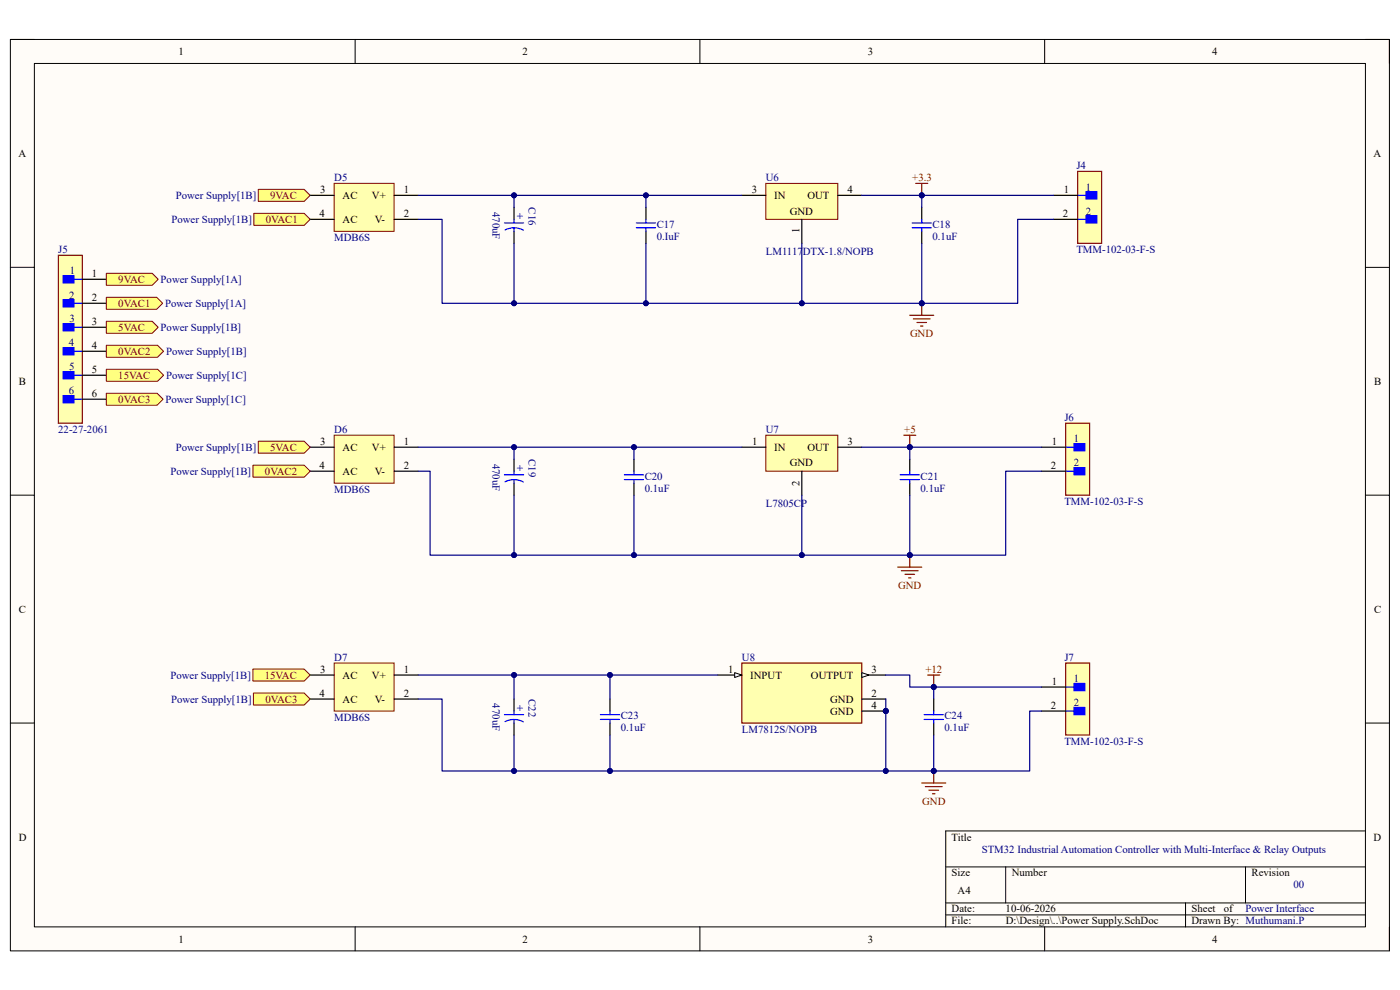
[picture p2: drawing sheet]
<svg xmlns="http://www.w3.org/2000/svg" width="297mm" height="210mm" viewBox="0 0 297 210" stroke-linecap="round" stroke-linejoin="round" font-family="sans-serif">
<path d="M2.2 8.4h292.6v193.3h-292.6z" fill-rule="evenodd" fill="#fffcf8"/>
<path d="M2.2 8.4h292.6v193.3h-292.6z" fill="none" stroke="#000" stroke-width=".21"/>
<path d="M7.3 13.5h282.4v183.1h-282.4z" fill-rule="evenodd" fill="#fffcf8"/>
<g fill="none" stroke="#000" stroke-width=".21">
<path d="M2.2 8.4h5.1M7.3 13.5h282.4v183.1h-282.4zM75.3 8.4v5.1M148.5 8.4v5.1M221.6 8.4v5.1M289.7 8.4h5.1v5.1M2.2 56.7h5.1M289.7 56.7h5.1M2.2 105h5.1M289.7 105.1h5.1M2.2 153.4h5.1M289.7 153.4h5.1"/>
<path d="M289.7 176.3h-89.1v20.3M75.3 196.6v5.1M148.5 196.6v5.1M200.6 183.9h89.1M200.6 191.5h89.1M200.6 194.1h89.1M213.4 183.9v7.6M221.6 196.6v5.1M251.5 191.5v5.1M264.2 183.9v7.6M294.8 196.6v5.1"/>
</g>
<path d="M70.9 38.9h12.7v10.2h-12.7z" fill-rule="evenodd" fill="#ffffb0"/>
<path d="M70.9 38.9h12.7v10.2h-12.7z" fill="none" stroke="#800000" stroke-width=".21"/>
<path d="M65.8 41.4h5.1M65.8 46.5h5.1M83.6 41.4h5.1M83.6 46.5h5.1" fill="none" stroke="#000" stroke-width=".25"/>
<path d="M70.9 92.3h12.7v10.2h-12.7z" fill-rule="evenodd" fill="#ffffb0"/>
<path d="M70.9 92.3h12.7v10.2h-12.7z" fill="none" stroke="#800000" stroke-width=".21"/>
<path d="M65.8 94.9h5.1M65.8 100h5.1M83.6 94.9h5.1M83.6 100h5.1" fill="none" stroke="#000" stroke-width=".25"/>
<path d="M70.9 140.7h12.7v10.1h-12.7z" fill-rule="evenodd" fill="#ffffb0"/>
<path d="M70.9 140.7h12.7v10.1h-12.7z" fill="none" stroke="#800000" stroke-width=".21"/>
<path d="M65.8 143.2h5.1M65.8 148.3h5.1M83.6 143.2h5.1M83.6 148.3h5.1" fill="none" stroke="#000" stroke-width=".25"/>
<path d="M162.5 38.9h15.2v7.6h-15.2z" fill-rule="evenodd" fill="#ffffb0"/>
<path d="M162.5 38.9h15.2v7.6h-15.2z" fill="none" stroke="#800000" stroke-width=".21"/>
<path d="M157.4 41.4h5.1M170.1 46.5v5.1M177.7 41.4h5.1" fill="none" stroke="#000" stroke-width=".25"/>
<path d="M162.5 92.3h15.2v7.7h-15.2z" fill-rule="evenodd" fill="#ffffb0"/>
<path d="M162.5 92.3h15.2v7.7h-15.2z" fill="none" stroke="#800000" stroke-width=".21"/>
<path d="M157.4 94.9h5.1M170.1 100v5M177.7 94.9h5.1" fill="none" stroke="#000" stroke-width=".25"/>
<circle cx="187.9" cy="150.8" r=".51" fill="#000080"/>
<circle cx="187.9" cy="150.8" r=".51" fill="none" stroke="#000080" stroke-width=".21"/>
<path d="M157.4 140.7h25.4v12.7h-25.4z" fill-rule="evenodd" fill="#ffffb0"/>
<path d="M157.4 140.7h25.4v12.7h-25.4z" fill="none" stroke="#800000" stroke-width=".25"/>
<path d="M152.3 143.2h5.1" fill="none" stroke="#000" stroke-width=".25"/>
<path d="M155.9 142.7l1.5 .5-1.5 .5z" fill="#f8fcff"/>
<path d="M155.9 142.7l1.5 .5-1.5 .5z" fill="none" stroke="#000" stroke-width=".21"/>
<path d="M182.8 143.2h5.1" fill="none" stroke="#000" stroke-width=".25"/>
<path d="M182.8 142.7l1.6 .5-1.6 .5z" fill="#f8fcff"/>
<path d="M182.8 142.7l1.6 .5-1.6 .5z" fill="none" stroke="#000" stroke-width=".21"/>
<path d="M182.8 148.3h5.1M182.8 150.8h5.1" fill="none" stroke="#000" stroke-width=".25"/>
<circle cx="187.9" cy="150.8" r=".51" fill="#000080"/>
<circle cx="187.9" cy="150.8" r=".51" fill="none" stroke="#000080" stroke-width=".21"/>
<path d="M228.6 36.4h5.1v15.2h-5.1z" fill-rule="evenodd" fill="#ffffb0"/>
<path d="M228.6 36.4h5.1v15.2h-5.1z" fill="none" stroke="#800000" stroke-width=".25"/>
<path d="M230.4 40.7h2.3v1.5h-2.3z" fill-rule="evenodd" fill="#00f"/>
<path d="M228.6 41.4h1.8M230.4 40.7h2.3v1.5h-2.3z" fill="none" stroke="#00f" stroke-width=".25"/>
<path d="M230.4 45.8h2.3v1.5h-2.3z" fill-rule="evenodd" fill="#00f"/>
<path d="M228.6 46.5h1.8M230.4 45.8h2.3v1.5h-2.3z" fill="none" stroke="#00f" stroke-width=".25"/>
<path d="M223.5 41.4h5.1M223.5 46.5h5.1" fill="none" stroke="#000" stroke-width=".25"/>
<path d="M226.1 89.8h5.1v15.3h-5.1z" fill-rule="evenodd" fill="#ffffb0"/>
<path d="M226.1 89.8h5.1v15.3h-5.1z" fill="none" stroke="#800000" stroke-width=".25"/>
<path d="M227.9 94.1h2.2v1.5h-2.2z" fill-rule="evenodd" fill="#00f"/>
<path d="M226.1 94.9h1.8M227.9 94.1h2.2v1.5h-2.2z" fill="none" stroke="#00f" stroke-width=".25"/>
<path d="M227.9 99.2h2.2v1.5h-2.2z" fill-rule="evenodd" fill="#00f"/>
<path d="M226.1 100h1.8M227.9 99.2h2.2v1.5h-2.2z" fill="none" stroke="#00f" stroke-width=".25"/>
<path d="M221 94.9h5.1M221 100h5.1" fill="none" stroke="#000" stroke-width=".25"/>
<path d="M226.1 140.7h5.1v15.2h-5.1z" fill-rule="evenodd" fill="#ffffb0"/>
<path d="M226.1 140.7h5.1v15.2h-5.1z" fill="none" stroke="#800000" stroke-width=".25"/>
<path d="M227.9 145h2.2v1.5h-2.2z" fill-rule="evenodd" fill="#00f"/>
<path d="M226.1 145.8h1.8M227.9 145h2.2v1.5h-2.2z" fill="none" stroke="#00f" stroke-width=".25"/>
<path d="M227.9 150.1h2.2v1.5h-2.2z" fill-rule="evenodd" fill="#00f"/>
<g fill="none" stroke="#00f" stroke-width=".25">
<path d="M107 47.3h4.1M107.2 48.8a4.1 4.1 0 0 1 3.8 0M109.1 46.5v.8M109.1 48.3v.8M135 47.3h4.1M135 48.3h4.1M137 46.5v.8M137 48.3v.8M193.5 47.3h4.1M193.5 48.3h4.1M195.5 46.5v.8M195.5 48.3v.8"/>
<path d="M109.1 100v.7M134.5 100v.7M193 100v.7M107 100.7h4.1M107.2 102.2a4.1 4.1 0 0 1 3.8 0M109.1 101.7v.8M132.5 100.7h4M132.5 101.7h4M134.5 101.7v.8M191 100.7h4M191 101.7h4M193 101.7v.8"/>
<path d="M107 151.6h4.1M107.2 153.1a4.1 4.1 0 0 1 3.8 0M109.1 150.8v.8M109.1 152.6v.8M127.4 151.6h4M127.4 152.6h4M129.4 150.8v.8M129.4 152.6v.8M196.1 151.6h4M196.1 152.6h4M198.1 150.8v.8M198.1 152.6v.8"/>
<path d="M226.1 150.8h1.8M227.9 150.1h2.2v1.5h-2.2z"/>
</g>
<g fill="none" stroke="#000" stroke-width=".25">
<path d="M109.1 44v2.5M109.1 49.1v2.5M137 44v2.5M137 49.1v2.5M195.5 44v2.5M195.5 49.1v2.5M109.1 97.4v2.6M134.5 97.4v2.6M193 97.4v2.6M109.1 102.5v2.5M134.5 102.5v2.5M193 102.5v2.6"/>
<path d="M109.1 148.3v2.5M109.1 153.4v2.5M129.4 148.3v2.5M129.4 153.4v2.5M198.1 148.3v2.5M198.1 153.4v2.5M221 145.8h5.1M221 150.8h5.1"/>
</g>
<path d="M12.4 54.2h5.1v35.6h-5.1z" fill-rule="evenodd" fill="#ffffb0"/>
<path d="M12.4 54.2h5.1v35.6h-5.1z" fill="none" stroke="#800000" stroke-width=".25"/>
<path d="M13.4 58.5h2.3v1.5h-2.3z" fill-rule="evenodd" fill="#00f"/>
<path d="M13.4 58.5h2.3v1.5h-2.3zM15.7 59.3h1.8" fill="none" stroke="#00f" stroke-width=".25"/>
<path d="M13.4 63.6h2.3v1.5h-2.3z" fill-rule="evenodd" fill="#00f"/>
<path d="M13.4 63.6h2.3v1.5h-2.3zM15.7 64.3h1.8" fill="none" stroke="#00f" stroke-width=".25"/>
<path d="M13.4 68.7h2.3v1.5h-2.3z" fill-rule="evenodd" fill="#00f"/>
<path d="M13.4 68.7h2.3v1.5h-2.3zM15.7 69.4h1.8" fill="none" stroke="#00f" stroke-width=".25"/>
<path d="M13.4 73.8h2.3v1.5h-2.3z" fill-rule="evenodd" fill="#00f"/>
<path d="M13.4 73.8h2.3v1.5h-2.3zM15.7 74.5h1.8" fill="none" stroke="#00f" stroke-width=".25"/>
<path d="M13.4 78.8h2.3v1.6h-2.3z" fill-rule="evenodd" fill="#00f"/>
<path d="M13.4 78.8h2.3v1.6h-2.3zM15.7 79.6h1.8" fill="none" stroke="#00f" stroke-width=".25"/>
<path d="M13.4 83.9h2.3v1.6h-2.3z" fill-rule="evenodd" fill="#00f"/>
<path d="M13.4 83.9h2.3v1.6h-2.3zM15.7 84.7h1.8" fill="none" stroke="#00f" stroke-width=".25"/>
<path d="M17.5 59.3h5.1M17.5 64.3h5.1M17.5 69.4h5.1M17.5 74.5h5.1M17.5 79.6h5.1M17.5 84.7h5.1" fill="none" stroke="#000" stroke-width=".25"/>
<path d="M22.6 58h9.7l1.3 1.3-1.3 1.2h-9.7z" fill-rule="evenodd" fill="#ffff80"/>
<path d="M22.6 58h9.7l1.3 1.3-1.3 1.2h-9.7z" fill="none" stroke="#800000" stroke-width=".21"/>
<path d="M22.6 63.1h10.6l1.3 1.2-1.3 1.3h-10.6z" fill-rule="evenodd" fill="#ffff80"/>
<path d="M22.6 63.1h10.6l1.3 1.2-1.3 1.3h-10.6z" fill="none" stroke="#800000" stroke-width=".21"/>
<path d="M22.6 68.2h9.7l1.3 1.2-1.3 1.3h-9.7z" fill-rule="evenodd" fill="#ffff80"/>
<path d="M22.6 68.2h9.7l1.3 1.2-1.3 1.3h-9.7z" fill="none" stroke="#800000" stroke-width=".21"/>
<path d="M22.6 73.2h10.8l1.3 1.3-1.3 1.3h-10.8z" fill-rule="evenodd" fill="#ffff80"/>
<path d="M22.6 73.2h10.8l1.3 1.3-1.3 1.3h-10.8z" fill="none" stroke="#800000" stroke-width=".21"/>
<path d="M22.6 78.3h10.8l1.3 1.3-1.3 1.3h-10.8z" fill-rule="evenodd" fill="#ffff80"/>
<path d="M22.6 78.3h10.8l1.3 1.3-1.3 1.3h-10.8z" fill="none" stroke="#800000" stroke-width=".21"/>
<path d="M22.6 83.4h10.7l1.3 1.3-1.3 1.3h-10.7z" fill-rule="evenodd" fill="#ffff80"/>
<path d="M22.6 83.4h10.7l1.3 1.3-1.3 1.3h-10.7z" fill="none" stroke="#800000" stroke-width=".21"/>
<path d="M54.8 40.2h9.7l1.3 1.2-1.3 1.3h-9.7z" fill-rule="evenodd" fill="#ffff80"/>
<path d="M54.8 40.2h9.7l1.3 1.2-1.3 1.3h-9.7z" fill="none" stroke="#800000" stroke-width=".21"/>
<path d="M53.8 45.3h10.7l1.3 1.2-1.3 1.3h-10.7z" fill-rule="evenodd" fill="#ffff80"/>
<path d="M53.8 45.3h10.7l1.3 1.2-1.3 1.3h-10.7z" fill="none" stroke="#800000" stroke-width=".21"/>
<path d="M54.8 93.6h9.7l1.3 1.3-1.3 1.2h-9.7z" fill-rule="evenodd" fill="#ffff80"/>
<path d="M54.8 93.6h9.7l1.3 1.3-1.3 1.2h-9.7z" fill="none" stroke="#800000" stroke-width=".21"/>
<path d="M53.7 98.7h10.8l1.3 1.3-1.3 1.2h-10.8z" fill-rule="evenodd" fill="#ffff80"/>
<path d="M53.7 98.7h10.8l1.3 1.3-1.3 1.2h-10.8z" fill="none" stroke="#800000" stroke-width=".21"/>
<path d="M53.6 141.9h10.9l1.3 1.3-1.3 1.3h-10.9z" fill-rule="evenodd" fill="#ffff80"/>
<path d="M53.6 141.9h10.9l1.3 1.3-1.3 1.3h-10.9z" fill="none" stroke="#800000" stroke-width=".21"/>
<path d="M53.8 147h10.7l1.3 1.3-1.3 1.3h-10.7z" fill-rule="evenodd" fill="#ffff80"/>
<path d="M53.8 147h10.7l1.3 1.3-1.3 1.3h-10.7z" fill="none" stroke="#800000" stroke-width=".21"/>
<path d="M194.3 38.9h2.5M195.5 38.9v2.5" fill="none" stroke="#800000" stroke-width=".25"/>
<circle cx="195.6" cy="41.4" r=".51" fill="#000080"/>
<circle cx="195.6" cy="41.4" r=".51" fill="none" stroke="#000080" stroke-width=".21"/>
<path d="M191.7 92.3h2.6M193 92.3v2.6" fill="none" stroke="#800000" stroke-width=".25"/>
<circle cx="193" cy="94.9" r=".51" fill="#000080"/>
<circle cx="193" cy="94.9" r=".51" fill="none" stroke="#000080" stroke-width=".21"/>
<path d="M196.8 143.2h2.6M198.1 143.2v2.6" fill="none" stroke="#800000" stroke-width=".25"/>
<circle cx="198.1" cy="145.7" r=".51" fill="#000080"/>
<circle cx="198.1" cy="145.7" r=".51" fill="none" stroke="#000080" stroke-width=".21"/>
<path d="M193 66.9h5.1M193.8 67.6h3.5M194.5 68.4h2.1M195.3 69.2h.5M195.5 64.3v2.6" fill="none" stroke="#800000" stroke-width=".25"/>
<circle cx="195.6" cy="64.3" r=".51" fill="#000080"/>
<circle cx="195.6" cy="64.3" r=".51" fill="none" stroke="#000080" stroke-width=".21"/>
<path d="M193 117.8v2.5M190.5 120.3h5M191.2 121.1h3.6M192 121.8h2M192.8 122.6h.5" fill="none" stroke="#800000" stroke-width=".25"/>
<circle cx="193" cy="117.8" r=".51" fill="#000080"/>
<circle cx="193" cy="117.8" r=".51" fill="none" stroke="#000080" stroke-width=".21"/>
<path d="M195.5 166.1h5.1M196.3 166.9h3.6M197.1 167.6h2M197.8 168.4h.6M198.1 163.6v2.5" fill="none" stroke="#800000" stroke-width=".25"/>
<circle cx="198.1" cy="163.5" r=".51" fill="#000080"/>
<circle cx="198.1" cy="163.5" r=".51" fill="none" stroke="#000080" stroke-width=".21"/>
<path d="M88.7 46.5h5.1v17.8h122.1v-17.8h7.6" fill="none" stroke="#000080" stroke-width=".25"/>
<circle cx="109.1" cy="64.3" r=".51" fill="#000080"/>
<circle cx="109.1" cy="64.3" r=".51" fill="none" stroke="#000080" stroke-width=".21"/>
<circle cx="137" cy="64.3" r=".51" fill="#000080"/>
<circle cx="137" cy="64.3" r=".51" fill="none" stroke="#000080" stroke-width=".21"/>
<circle cx="170.1" cy="64.3" r=".51" fill="#000080"/>
<circle cx="170.1" cy="64.3" r=".51" fill="none" stroke="#000080" stroke-width=".21"/>
<circle cx="195.6" cy="64.3" r=".51" fill="#000080"/>
<circle cx="195.6" cy="64.3" r=".51" fill="none" stroke="#000080" stroke-width=".21"/>
<path d="M88.7 41.4h68.7" fill="none" stroke="#000080" stroke-width=".25"/>
<circle cx="109.1" cy="41.4" r=".51" fill="#000080"/>
<circle cx="109.1" cy="41.4" r=".51" fill="none" stroke="#000080" stroke-width=".21"/>
<circle cx="137" cy="41.4" r=".51" fill="#000080"/>
<circle cx="137" cy="41.4" r=".51" fill="none" stroke="#000080" stroke-width=".21"/>
<path d="M109.1 41.4v2.6" fill="none" stroke="#000080" stroke-width=".25"/>
<circle cx="109.1" cy="41.4" r=".51" fill="#000080"/>
<circle cx="109.1" cy="41.4" r=".51" fill="none" stroke="#000080" stroke-width=".21"/>
<path d="M109.1 51.6v12.7" fill="none" stroke="#000080" stroke-width=".25"/>
<circle cx="109.1" cy="64.3" r=".51" fill="#000080"/>
<circle cx="109.1" cy="64.3" r=".51" fill="none" stroke="#000080" stroke-width=".21"/>
<path d="M137 41.4v2.6" fill="none" stroke="#000080" stroke-width=".25"/>
<circle cx="137" cy="41.4" r=".51" fill="#000080"/>
<circle cx="137" cy="41.4" r=".51" fill="none" stroke="#000080" stroke-width=".21"/>
<path d="M137 51.6v12.7" fill="none" stroke="#000080" stroke-width=".25"/>
<circle cx="137" cy="64.3" r=".51" fill="#000080"/>
<circle cx="137" cy="64.3" r=".51" fill="none" stroke="#000080" stroke-width=".21"/>
<path d="M182.8 41.4h40.7" fill="none" stroke="#000080" stroke-width=".25"/>
<circle cx="195.6" cy="41.4" r=".51" fill="#000080"/>
<circle cx="195.6" cy="41.4" r=".51" fill="none" stroke="#000080" stroke-width=".21"/>
<path d="M195.5 41.4v2.6" fill="none" stroke="#000080" stroke-width=".25"/>
<circle cx="195.6" cy="41.4" r=".51" fill="#000080"/>
<circle cx="195.6" cy="41.4" r=".51" fill="none" stroke="#000080" stroke-width=".21"/>
<path d="M195.5 51.6v12.7" fill="none" stroke="#000080" stroke-width=".25"/>
<circle cx="195.6" cy="64.3" r=".51" fill="#000080"/>
<circle cx="195.6" cy="64.3" r=".51" fill="none" stroke="#000080" stroke-width=".21"/>
<path d="M170.1 51.6v12.7" fill="none" stroke="#000080" stroke-width=".25"/>
<circle cx="170.1" cy="64.3" r=".51" fill="#000080"/>
<circle cx="170.1" cy="64.3" r=".51" fill="none" stroke="#000080" stroke-width=".21"/>
<path d="M88.7 94.9h68.7" fill="none" stroke="#000080" stroke-width=".25"/>
<circle cx="109.1" cy="94.9" r=".51" fill="#000080"/>
<circle cx="109.1" cy="94.9" r=".51" fill="none" stroke="#000080" stroke-width=".21"/>
<circle cx="134.5" cy="94.9" r=".51" fill="#000080"/>
<circle cx="134.5" cy="94.9" r=".51" fill="none" stroke="#000080" stroke-width=".21"/>
<path d="M109.1 94.9v2.5" fill="none" stroke="#000080" stroke-width=".25"/>
<circle cx="109.1" cy="94.9" r=".51" fill="#000080"/>
<circle cx="109.1" cy="94.9" r=".51" fill="none" stroke="#000080" stroke-width=".21"/>
<path d="M88.7 100h2.5v17.8h122.2v-17.8h7.6" fill="none" stroke="#000080" stroke-width=".25"/>
<circle cx="109.1" cy="117.8" r=".51" fill="#000080"/>
<circle cx="109.1" cy="117.8" r=".51" fill="none" stroke="#000080" stroke-width=".21"/>
<circle cx="134.5" cy="117.8" r=".51" fill="#000080"/>
<circle cx="134.5" cy="117.8" r=".51" fill="none" stroke="#000080" stroke-width=".21"/>
<circle cx="170.1" cy="117.8" r=".51" fill="#000080"/>
<circle cx="170.1" cy="117.8" r=".51" fill="none" stroke="#000080" stroke-width=".21"/>
<circle cx="193" cy="117.8" r=".51" fill="#000080"/>
<circle cx="193" cy="117.8" r=".51" fill="none" stroke="#000080" stroke-width=".21"/>
<path d="M109.1 105v12.8" fill="none" stroke="#000080" stroke-width=".25"/>
<circle cx="109.1" cy="117.8" r=".51" fill="#000080"/>
<circle cx="109.1" cy="117.8" r=".51" fill="none" stroke="#000080" stroke-width=".21"/>
<path d="M134.5 94.9v2.5" fill="none" stroke="#000080" stroke-width=".25"/>
<circle cx="134.5" cy="94.9" r=".51" fill="#000080"/>
<circle cx="134.5" cy="94.9" r=".51" fill="none" stroke="#000080" stroke-width=".21"/>
<path d="M134.5 105v12.8" fill="none" stroke="#000080" stroke-width=".25"/>
<circle cx="134.5" cy="117.8" r=".51" fill="#000080"/>
<circle cx="134.5" cy="117.8" r=".51" fill="none" stroke="#000080" stroke-width=".21"/>
<path d="M170.1 105v12.8" fill="none" stroke="#000080" stroke-width=".25"/>
<circle cx="170.1" cy="117.8" r=".51" fill="#000080"/>
<circle cx="170.1" cy="117.8" r=".51" fill="none" stroke="#000080" stroke-width=".21"/>
<path d="M182.8 94.9h38.2" fill="none" stroke="#000080" stroke-width=".25"/>
<circle cx="193" cy="94.9" r=".51" fill="#000080"/>
<circle cx="193" cy="94.9" r=".51" fill="none" stroke="#000080" stroke-width=".21"/>
<path d="M193 94.9v2.5" fill="none" stroke="#000080" stroke-width=".25"/>
<circle cx="193" cy="94.9" r=".51" fill="#000080"/>
<circle cx="193" cy="94.9" r=".51" fill="none" stroke="#000080" stroke-width=".21"/>
<path d="M193 105.1v12.7" fill="none" stroke="#000080" stroke-width=".25"/>
<circle cx="193" cy="117.8" r=".51" fill="#000080"/>
<circle cx="193" cy="117.8" r=".51" fill="none" stroke="#000080" stroke-width=".21"/>
<path d="M88.7 143.2h63.6" fill="none" stroke="#000080" stroke-width=".25"/>
<circle cx="109.1" cy="143.2" r=".51" fill="#000080"/>
<circle cx="109.1" cy="143.2" r=".51" fill="none" stroke="#000080" stroke-width=".21"/>
<circle cx="129.4" cy="143.2" r=".51" fill="#000080"/>
<circle cx="129.4" cy="143.2" r=".51" fill="none" stroke="#000080" stroke-width=".21"/>
<path d="M88.7 148.3h5.1v15.3h124.7v-12.8h2.5" fill="none" stroke="#000080" stroke-width=".25"/>
<circle cx="109.1" cy="163.5" r=".51" fill="#000080"/>
<circle cx="109.1" cy="163.5" r=".51" fill="none" stroke="#000080" stroke-width=".21"/>
<circle cx="129.4" cy="163.5" r=".51" fill="#000080"/>
<circle cx="129.4" cy="163.5" r=".51" fill="none" stroke="#000080" stroke-width=".21"/>
<circle cx="187.9" cy="163.5" r=".51" fill="#000080"/>
<circle cx="187.9" cy="163.5" r=".51" fill="none" stroke="#000080" stroke-width=".21"/>
<circle cx="198.1" cy="163.5" r=".51" fill="#000080"/>
<circle cx="198.1" cy="163.5" r=".51" fill="none" stroke="#000080" stroke-width=".21"/>
<path d="M187.9 143.2h5.1v2.6h28" fill="none" stroke="#000080" stroke-width=".25"/>
<circle cx="198.1" cy="145.7" r=".51" fill="#000080"/>
<circle cx="198.1" cy="145.7" r=".51" fill="none" stroke="#000080" stroke-width=".21"/>
<path d="M187.9 148.3v2.5" fill="none" stroke="#000080" stroke-width=".25"/>
<circle cx="187.9" cy="150.8" r=".51" fill="#000080"/>
<circle cx="187.9" cy="150.8" r=".51" fill="none" stroke="#000080" stroke-width=".21"/>
<path d="M187.9 150.8v12.8" fill="none" stroke="#000080" stroke-width=".25"/>
<circle cx="187.9" cy="150.8" r=".51" fill="#000080"/>
<circle cx="187.9" cy="150.8" r=".51" fill="none" stroke="#000080" stroke-width=".21"/>
<circle cx="187.9" cy="163.5" r=".51" fill="#000080"/>
<circle cx="187.9" cy="163.5" r=".51" fill="none" stroke="#000080" stroke-width=".21"/>
<path d="M198.1 145.8v2.5" fill="none" stroke="#000080" stroke-width=".25"/>
<circle cx="198.1" cy="145.7" r=".51" fill="#000080"/>
<circle cx="198.1" cy="145.7" r=".51" fill="none" stroke="#000080" stroke-width=".21"/>
<path d="M198.1 155.9v7.7" fill="none" stroke="#000080" stroke-width=".25"/>
<circle cx="198.1" cy="163.5" r=".51" fill="#000080"/>
<circle cx="198.1" cy="163.5" r=".51" fill="none" stroke="#000080" stroke-width=".21"/>
<path d="M129.4 143.2v5.1" fill="none" stroke="#000080" stroke-width=".25"/>
<circle cx="129.4" cy="143.2" r=".51" fill="#000080"/>
<circle cx="129.4" cy="143.2" r=".51" fill="none" stroke="#000080" stroke-width=".21"/>
<path d="M129.4 155.9v7.7" fill="none" stroke="#000080" stroke-width=".25"/>
<circle cx="129.4" cy="163.5" r=".51" fill="#000080"/>
<circle cx="129.4" cy="163.5" r=".51" fill="none" stroke="#000080" stroke-width=".21"/>
<path d="M109.1 143.2v5.1" fill="none" stroke="#000080" stroke-width=".25"/>
<circle cx="109.1" cy="143.2" r=".51" fill="#000080"/>
<circle cx="109.1" cy="143.2" r=".51" fill="none" stroke="#000080" stroke-width=".21"/>
<path d="M109.1 155.9v7.7" fill="none" stroke="#000080" stroke-width=".25"/>
<circle cx="109.1" cy="163.5" r=".51" fill="#000080"/>
<circle cx="109.1" cy="163.5" r=".51" fill="none" stroke="#000080" stroke-width=".21"/>
<g font-size="2.3">
<text x="37.9" y="11.7">1</text>
<text x="110.9" y="11.7">2</text>
<text x="184.1" y="11.7">3</text>
<text x="257.1" y="11.7">4</text>
<text x="3.9" y="33.3">A</text>
<text x="291.4" y="33.3">A</text>
<text x="67.9" y="40.9">3</text>
<text x="85.6" y="40.9">1</text>
<text x="159.5" y="40.9">3</text>
<text x="179.8" y="40.9">4</text>
<text x="225.7" y="40.9">1</text>
<text x="67.8" y="46">4</text>
<text x="72.7" y="42.2">AC</text>
<text x="72.7" y="47.3">AC</text>
<text x="78.9" y="42.2">V+</text>
<text x="79.5" y="47.3">V-</text>
<text x="85.6" y="46">2</text>
<text x="164.3" y="42.2">IN</text>
<text x="167.6" y="45.5">GND</text>
<text x="171.3" y="42.2">OUT</text>
<text x="225.5" y="46">2</text>
<text x="169.6" y="49.4" transform="rotate(-90 169.6 49.4)">1</text>
<text x="19.5" y="58.7">1</text>
<text x="19.5" y="63.8">2</text>
<text x="19.5" y="68.9">3</text>
<text x="19.5" y="74">4</text>
<text x="4" y="81.6">B</text>
<text x="19.5" y="79.1">5</text>
<text x="291.5" y="81.6">B</text>
<text x="19.5" y="84.2">6</text>
<text x="67.9" y="94.4">3</text>
<text x="72.7" y="95.6">AC</text>
<text x="78.9" y="95.6">V+</text>
<text x="85.6" y="94.4">1</text>
<text x="159.6" y="94.4">1</text>
<text x="164.3" y="95.6">IN</text>
<text x="171.3" y="95.6">OUT</text>
<text x="179.8" y="94.4">3</text>
<text x="223.2" y="94.4">1</text>
<text x="67.8" y="99.4">4</text>
<text x="72.7" y="100.7">AC</text>
<text x="79.5" y="100.7">V-</text>
<text x="85.6" y="99.4">2</text>
<text x="167.6" y="98.9">GND</text>
<text x="223" y="99.4">2</text>
<text x="169.6" y="103" transform="rotate(-90 169.6 103)">2</text>
<text x="4" y="130">C</text>
<text x="291.5" y="130">C</text>
<text x="67.9" y="142.7">3</text>
<text x="72.7" y="144">AC</text>
<text x="78.9" y="144">V+</text>
<text x="85.6" y="142.7">1</text>
<text x="154.5" y="142.7">1</text>
<text x="159.2" y="144">INPUT</text>
<text x="172" y="144">OUTPUT</text>
<text x="184.9" y="142.7">3</text>
<text x="67.8" y="147.8">4</text>
<text x="72.7" y="149.1">AC</text>
<text x="79.5" y="149.1">V-</text>
<text x="85.6" y="147.8">2</text>
<text x="176.1" y="149.1">GND</text>
<text x="184.9" y="147.8">2</text>
<text x="223.2" y="145.2">1</text>
<text x="176.1" y="151.6">GND</text>
<text x="184.9" y="150.3">4</text>
<text x="223" y="150.3">2</text>
<text x="4" y="178.3">D</text>
<text x="201.9" y="178.3">Title</text>
<text x="291.4" y="178.3">D</text>
<text x="201.9" y="185.9">Size</text>
<text x="214.6" y="185.9">Number</text>
<text x="265.5" y="185.9">Revision</text>
<text x="203.2" y="189.7">A4</text>
<text x="201.9" y="193.5">Date:</text>
<text x="201.9" y="196.1">File:</text>
<text x="213.3" y="193.5">10-06-2026</text>
<text x="213.4" y="196.1">D:\Design\..\Power Supply.SchDoc</text>
<text x="252.8" y="193.5">Sheet</text>
<text x="252.8" y="196.1">Drawn By: Muthumani.P</text>
<text x="259.6" y="193.5">of</text>
<text x="37.9" y="199.9">1</text>
<text x="110.9" y="199.9">2</text>
<text x="184.1" y="199.9">3</text>
<text x="257.1" y="199.9">4</text>
</g>
<g font-size="2.3" fill="#000080">
<text x="228.3" y="35.9">J4</text>
<text x="70.9" y="38.4">D5</text>
<text x="162.5" y="38.4">U6</text>
<text x="230.4" y="40.4">1</text>
<text x="36.4" y="47.3">Power Supply[1B]</text>
<text x="37.3" y="42.2">Power Supply[1B]</text>
<text x="104.5" y="44.9" transform="rotate(90 104.5 44.9)">470uF</text>
<text x="112.1" y="44" transform="rotate(90 112.1 44)">C16</text>
<text x="230.4" y="45.5">2</text>
<text x="12.4" y="53.6">J5</text>
<text x="70.9" y="51.1">MDB6S</text>
<text x="139.3" y="48.3">C17</text>
<text x="139.3" y="50.8">0.IuF</text>
<text x="197.8" y="48.3">C18</text>
<text x="197.8" y="50.8">0.1uF</text>
<text x="228.3" y="53.6">TMM-102-03-F-S</text>
<text x="14.8" y="58.2">1</text>
<text x="34.1" y="60">Power Supply[1A]</text>
<text x="162.5" y="54.1">LM1117DTX-1.8/NOPB</text>
<text x="14.6" y="63.3">2</text>
<text x="35" y="65.1">Power Supply[1A]</text>
<text x="14.7" y="68.4">3</text>
<text x="34.1" y="70.2">Power Supply[1B]</text>
<text x="14.6" y="73.5">4</text>
<text x="35.2" y="75.3">Power Supply[1B]</text>
<text x="14.6" y="83.7">6</text>
<text x="14.7" y="78.6">5</text>
<text x="35.2" y="80.3">Power Supply[1C]</text>
<text x="35.1" y="85.4">Power Supply[1C]</text>
<text x="225.8" y="89.3">J6</text>
<text x="12.4" y="91.8">22-27-2061</text>
<text x="37.3" y="95.6">Power Supply[1B]</text>
<text x="70.9" y="91.8">D6</text>
<text x="162.5" y="91.8">U7</text>
<text x="227.8" y="93.9">1</text>
<text x="36.2" y="100.7">Power Supply[1B]</text>
<text x="104.5" y="98.3" transform="rotate(90 104.5 98.3)">470uF</text>
<text x="112.1" y="97.4" transform="rotate(90 112.1 97.4)">C19</text>
<text x="136.8" y="101.7">C20</text>
<text x="195.3" y="101.7">C21</text>
<text x="227.8" y="98.9">2</text>
<text x="70.9" y="104.5">MDB6S</text>
<text x="136.8" y="104.3">0.1uF</text>
<text x="162.5" y="107.6">L7805CP</text>
<text x="195.3" y="104.3">0.1uF</text>
<text x="225.8" y="107.1">TMM-102-03-F-S</text>
<text x="36.2" y="144">Power Supply[1B]</text>
<text x="70.9" y="140.1">D7</text>
<text x="157.4" y="140.1">U8</text>
<text x="225.8" y="140.1">J7</text>
<text x="36.3" y="149.1">Power Supply[1B]</text>
<text x="104.5" y="149.2" transform="rotate(90 104.5 149.2)">470uF</text>
<text x="112.1" y="148.3" transform="rotate(90 112.1 148.3)">C22</text>
<text x="227.8" y="144.7">1</text>
<text x="227.8" y="149.8">2</text>
<text x="70.9" y="152.9">MDB6S</text>
<text x="131.7" y="152.6">C23</text>
<text x="131.7" y="155.2">0.1uF</text>
<text x="157.4" y="155.4">LM7812S/NOPB</text>
<text x="200.4" y="152.6">C24</text>
<text x="200.4" y="155.2">0.1uF</text>
<text x="225.8" y="157.9">TMM-102-03-F-S</text>
<text x="208.3" y="180.8">STM32 Industrial Automation Controller with Multi-Interface &amp; Relay Outputs</text>
<text x="274.4" y="188.5">00</text>
<text x="264.2" y="193.5">Power Interface</text>
</g>
<g font-size="2.3" fill="#800000">
<text x="193.5" y="38.4">+3.3</text>
<text x="56.4" y="47.3">0VAC1</text>
<text x="57.3" y="42.2">9VAC</text>
<text x="25.1" y="60">9VAC</text>
<text x="25.1" y="65.1">0VAC1</text>
<text x="25.1" y="70.2">5VAC</text>
<text x="193.1" y="71.5">GND</text>
<text x="25.1" y="75.3">0VAC2</text>
<text x="25.1" y="80.3">15VAC</text>
<text x="25.1" y="85.4">0VAC3</text>
<text x="57.3" y="95.6">5VAC</text>
<text x="191.9" y="91.8">+5</text>
<text x="56.2" y="100.7">0VAC2</text>
<text x="190.5" y="124.9">GND</text>
<text x="56.2" y="144">15VAC</text>
<text x="196.3" y="142.7">+12</text>
<text x="56.3" y="149.1">0VAC3</text>
<text x="195.7" y="170.7">GND</text>
</g>
<g font-size="2.3" fill="#00f">
<text x="109.6" y="45.3" transform="rotate(90 109.6 45.3)">+</text>
<text x="109.6" y="98.7" transform="rotate(90 109.6 98.7)">+</text>
<text x="109.6" y="149.6" transform="rotate(90 109.6 149.6)">+</text>
</g>
</svg>
